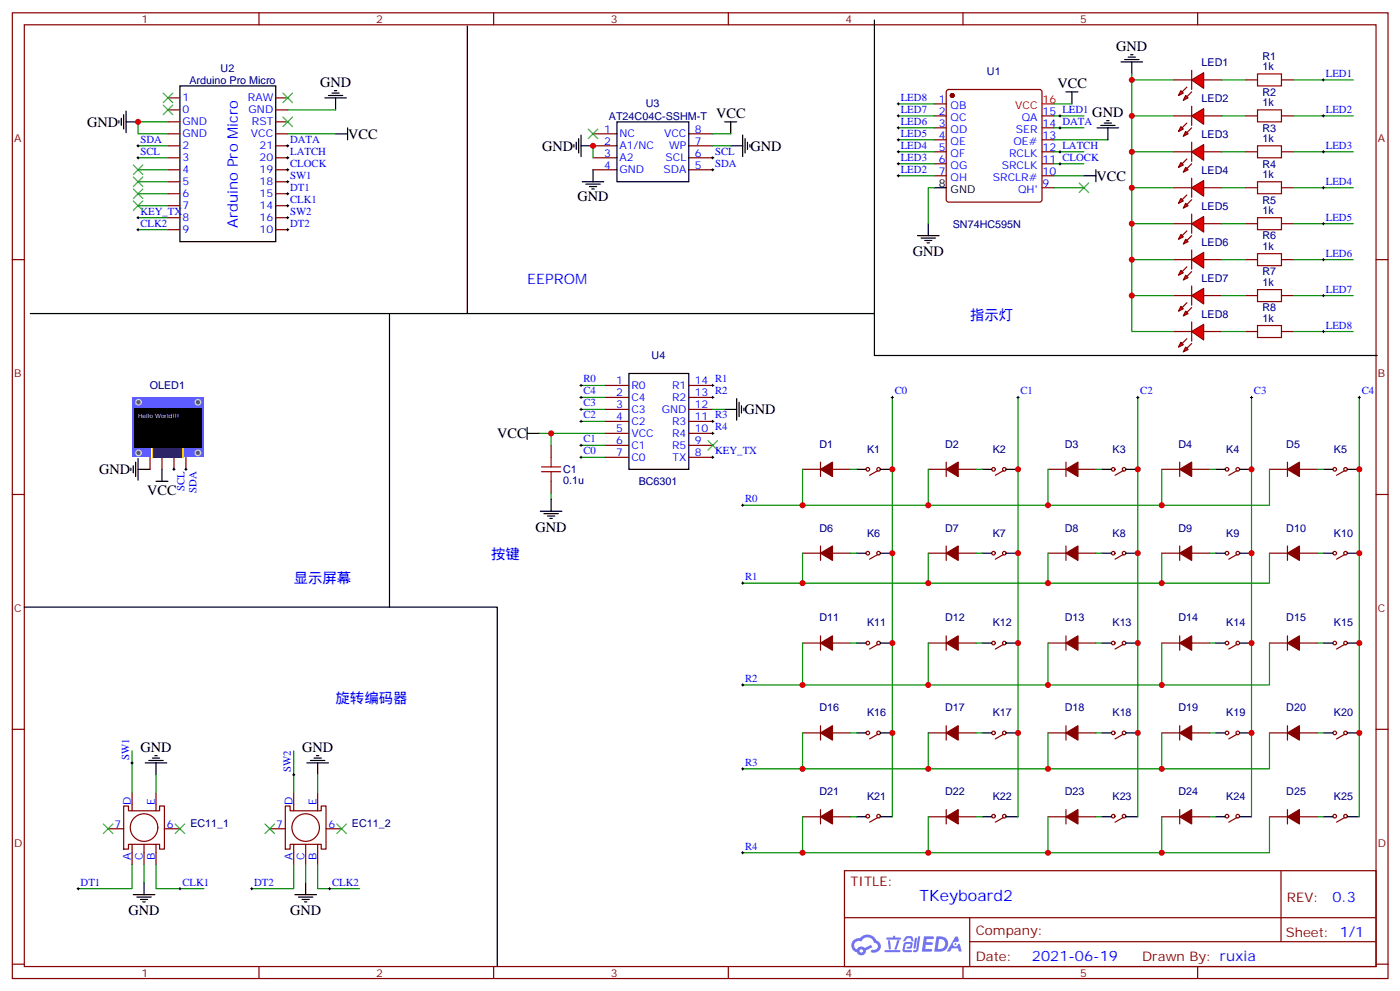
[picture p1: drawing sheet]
<svg xmlns="http://www.w3.org/2000/svg" width="413mm" height="292mm" viewBox="0 0 413 292" stroke-linecap="round" stroke-linejoin="round" font-family="sans-serif">
<g fill="none" stroke="#870000" stroke-width=".35">
<path d="M3.6 3.8h405.4v284.3h-405.4zM7.2 7.3h398.2v277.3h-398.2zM76.3 3.8v3.5M145.5 3.8v3.5M214.6 3.8v3.5M283.7 3.8v3.5M352.9 3.8v3.5M3.6 76.4h3.6M405.4 76.4h3.6M3.6 145.6h3.6M405.4 145.6h3.6M3.6 214.7h3.6"/>
<path d="M405.4 214.7h3.6M248.8 256.4h156.6v28.2h-156.6zM377.4 256.4v20.9M248.8 270.2h156.5M285.7 277.3h119.6M285.7 270.2v14.1M3.6 283.9h3.6M76.3 284.6v3.5M145.5 284.6v3.5M214.6 284.6v3.5M283.7 284.6v3.5M352.9 284.6v3.5"/>
<path d="M405.4 283.9h3.6"/>
</g>
<g fill="#5487ff">
<path d="M272.3 275.7h2.5l.3 .2-.1 .5-2 .1-.1 .9h1.6l.4 .4-.4 .4h-1.7l-.2 1.2 1.9 .1 .2 .3-.2 .3-2.9 .1z"/>
<path d="M281.5 275.8h.7l.4 1.3-.7 .3a.74 .74 0 0 0-1.1 .3 .74 .74 0 0 0 .5 1 .74 .74 0 0 0 .9-.6l.6-.3 .6 2.3h-.9l-.2-.9h-1.8l-.6 .9h-.9z"/>
<path d="M269.6 276.1h.6l-.4 3a.31 .31 0 0 1-.3 .2 .31 .31 0 0 1-.3-.3z"/>
<path d="M270.5 275.7h.6l-.5 3.9a.89 .89 0 0 1-.7 .7 .89 .89 0 0 1-.9-.3l1-.4z"/>
<path d="M266.9 275.8l.6-.2 1.2 .1 .5 1.3-.6 .2-.4-1-1 .2a.95 .95 0 0 1-1 .8l-.1-.2z"/>
<path d="M266.5 277.5l1.8-.2a1.04 1.04 0 0 1 .6 1.1 1.04 1.04 0 0 1-.8 .9h-.7a.29 .29 0 0 1-.3-.3 .29 .29 0 0 1 .4-.3h.6l.2-.8-1.4 .1-.3 1.7 1.9 .1a.29 .29 0 0 1 .2 .3 .29 .29 0 0 1-.3 .3l-2-.1-.4-.3 .2-2z"/>
<path d="M260.6 279.8h4.4a.3 .3 0 0 1 .3 .3 .3 .3 0 0 1-.3 .3h-4.3z"/>
<path d="M264.4 276.8h.6l-.5 1.7a1.02 1.02 0 0 1-.7 1.1l-.2-.2z"/>
<path d="M261.6 276.9h.6l.3 2.4-.3 .3-.3-.2z"/>
<path d="M261.2 276.1h1.9l.2-.6h.5l-.1 .6h1.5a.29 .29 0 0 1 .3 .3 .29 .29 0 0 1-.3 .2h-3.9z"/>
<path d="M275.9 275.7l-.6 4.5h1.4a2.27 2.27 0 0 0 2.7-2.3 2.27 2.27 0 0 0-2.7-2.2zM276.7 276.5a1.5 1.5 0 0 1 1.8 1.5 1.5 1.5 0 0 1-1.9 1.4h-.3z"/>
<path d="M251.5 276.9a2.09 2.09 0 0 0 1 3.5 1.37 1.37 0 0 0 1.5 .9 1.37 1.37 0 0 0 1.1-1.4l2-1-.5-.7-1.8 .9a1.4 1.4 0 0 0-2.3 .4 1.32 1.32 0 0 1-.6-1.8 1.32 1.32 0 0 1 1.9-.5 2.02 2.02 0 0 1 2-1.2 2.02 2.02 0 0 1 1.8 1.6 1.09 1.09 0 0 1 1.1 1.4 1.09 1.09 0 0 1-1.6 .7 .41 .41 0 0 0-.5 .3 .41 .41 0 0 0 .4 .5 1.89 1.89 0 0 0 2.4-1.2 1.89 1.89 0 0 0-1.2-2.4 2.98 2.98 0 0 0-5-.7l-1 .2zM253.3 280a.52 .52 0 0 1 1 0 .52 .52 0 0 1-1 0z"/>
<circle cx="281.5" cy="278" r=".28"/>
</g>
<g fill="none" stroke="#870000" stroke-width=".35">
<path d="M275.3 34.1h3.5M275.3 30.6h3.5M275.3 37.6h3.5M279 26.6l.5-.2h26.8l.5 .2 .2 .5v31.7l-.2 .5-.5 .2h-26.8l-.5-.2-.2-.5v-31.7zM307 34.1h3.6M307 37.6h3.6M367 23.5h3.5M367 34.1h3.5M377.6 23.5h3.5M377.6 34.1h3.5M275.3 41.2h3.5M275.3 44.7h3.5"/>
<path d="M275.3 48.2h3.5M275.3 51.8h3.5M307 41.2h3.6M307 44.7h3.6M307 48.2h3.6M307 51.8h3.6M307 55.3h3.6M36.4 237.3h1.5v1.4h9.1v-1.4h1.4v12.7h-1.4v-1.4h-9.1v1.4h-1.5zM38.9 233.4v5.3M46 233.4v5.3M84.1 237.3h1.4v1.4h9.2v-1.4h1.4v12.7h-1.4v-1.4h-9.2v1.4h-1.4zM86.5 233.4v5.3"/>
<path d="M93.6 233.4v5.3M31.9 244h4.5M38.9 248.6v6M42.4 248.6v6M46 248.6v6M48.4 244h4.6M79.5 244h4.6M86.5 248.6v6M90.1 248.6v6M93.6 248.6v6M96.1 244h4.5"/>
<circle cx="42.4" cy="243.7" r="4.1"/>
<circle cx="90.1" cy="243.7" r="4.1"/>
</g>
<g fill="none" stroke="#000" stroke-width=".35">
<path d="M314.1 27.1h3.5M315.8 27.1v3.5M275.3 55.3h3.5M270.3 69.4h6.4M271.4 70.1h4.2M272.5 70.8h2.1M273.2 71.5h.7M273.5 65.9v3.5M42.8 224.6h6.3M43.9 223.9h4.2M44.9 223.2h2.1M45.6 222.5h.7"/>
<path d="M46 224.6v3.5M90.4 224.6h6.4M91.5 223.9h4.2M92.5 223.2h2.2M93.2 222.5h.7M93.6 224.6v3.5M42.4 259.9v3.5M90.1 259.9v3.5M39.3 263.4h6.3M40.3 264.1h4.3M41.4 264.8h2.1M42.1 265.5h.7"/>
<path d="M86.9 263.4h6.3M87.9 264.1h4.3M89 264.8h2.1M89.7 265.5h.7"/>
</g>
<path d="M310.6 30.6h5.2M275.3 55.3h-1.8v10.6M38.9 221.1v12.3M46 228.1v5.3M86.5 221.1v12.3M93.6 228.1v5.3M38.9 254.6v7.1h-15.9M42.4 254.6v5.3M46 254.6v7.1h14.1M86.5 254.6v7.1h-12.3M90.1 254.6v5.3M93.6 254.6v7.1h12.3" fill="none" stroke="#008700" stroke-width=".35"/>
<path d="M38.6 224.6h.7M38.9 224.3v.7M86.2 228.1h.7M86.5 227.8v.7M22.7 261.7h.7M23 261.3v.7M52.7 261.7h.7M53 261.3v.7M73.8 261.7h.7M74.2 261.3v.7M96.8 261.7h.7M97.1 261.3v.7" fill="none" stroke="#000" stroke-width=".29"/>
<path d="M370.5 21.8h7.1v3.5h-7.1zM370.5 32.3h7.1v3.6h-7.1z" fill="none" stroke="#a10000" stroke-width=".35"/>
<circle cx="280.6" cy="28.1" r=".53" fill="#870000" stroke="#870000" stroke-width=".35"/>
<path d="M307 30.6h3.6" fill="none" stroke="#f00" stroke-width=".35"/>
<g fill="#f00" stroke="#870000" stroke-width=".35">
<path d="M351.1 23.5l3.5-2.1v4.6z"/>
<path d="M351.1 20.7v5.7z"/>
</g>
<g fill="#870000" stroke="#870000" stroke-width=".35">
<path d="M351.1 27.1l-1.4 1.4z"/>
<path d="M348.3 27.1l1.4-1.5z"/>
</g>
<g fill="#f00" stroke="#870000" stroke-width=".35">
<path d="M349.4 28.1l.7 .7-1.4 .7z"/>
<path d="M347.9 26.7l.8 .7-1.5 .7z"/>
</g>
<path d="M345.8 23.5h5.3M354.6 23.5h5.3" fill="none" stroke="#870000" stroke-width=".35"/>
<g fill="#f00" stroke="#870000" stroke-width=".35">
<path d="M351.1 34.1l3.5-2.1v4.6z"/>
<path d="M351.1 31.3v5.6z"/>
</g>
<g fill="#870000" stroke="#870000" stroke-width=".35">
<path d="M351.1 37.6l-1.4 1.5z"/>
<path d="M348.3 37.6l1.4-1.4z"/>
</g>
<g fill="#f00" stroke="#870000" stroke-width=".35">
<path d="M349.4 38.7l.7 .7-1.4 .7z"/>
<path d="M347.9 37.3l.8 .7-1.5 .7z"/>
</g>
<path d="M345.8 34.1h5.3M354.6 34.1h5.3" fill="none" stroke="#870000" stroke-width=".35"/>
<path d="M359.9 34.1h7.1" fill="none" stroke="#008700" stroke-width=".35"/>
<g fill="#f00" stroke="#870000" stroke-width=".35">
<path d="M351.1 44.7l3.5-2.1v4.6z"/>
<path d="M351.1 41.9v5.6z"/>
</g>
<g fill="#870000" stroke="#870000" stroke-width=".35">
<path d="M351.1 48.2l-1.4 1.4z"/>
<path d="M349.7 46.8l-1.4 1.4z"/>
</g>
<g fill="#f00" stroke="#870000" stroke-width=".35">
<path d="M349.4 49.3l.7 .7-1.4 .7z"/>
<path d="M347.9 47.9l.8 .7-1.5 .7z"/>
</g>
<path d="M345.8 44.7h5.3M354.6 44.7h5.3M367 44.7h3.5M377.6 44.7h3.5" fill="none" stroke="#870000" stroke-width=".35"/>
<path d="M370.5 42.9h7.1v3.6h-7.1z" fill="none" stroke="#a10000" stroke-width=".35"/>
<g fill="#f00" stroke="#870000" stroke-width=".35">
<path d="M351.1 55.3l3.5-2.1v4.5z"/>
<path d="M351.1 52.5v5.6z"/>
</g>
<g fill="#870000" stroke="#870000" stroke-width=".35">
<path d="M351.1 58.8l-1.4 1.4z"/>
<path d="M349.7 57.4l-1.4 1.4z"/>
</g>
<g fill="#f00" stroke="#870000" stroke-width=".35">
<path d="M349.4 59.9l.7 .7-1.4 .7z"/>
<path d="M347.9 58.5l.8 .7-1.5 .7z"/>
</g>
<path d="M345.8 55.3h5.3M354.6 55.3h5.3M367 55.3h3.5M377.6 55.3h3.5" fill="none" stroke="#870000" stroke-width=".35"/>
<path d="M370.5 53.5h7.1v3.5h-7.1z" fill="none" stroke="#a10000" stroke-width=".35"/>
<g fill="#f00" stroke="#870000" stroke-width=".35">
<path d="M351.1 65.9l3.5-2.2v4.6z"/>
<path d="M351.1 63v5.7z"/>
</g>
<g fill="#870000" stroke="#870000" stroke-width=".35">
<path d="M351.1 69.4l-1.4 1.4z"/>
<path d="M348.3 69.4l1.4-1.4z"/>
</g>
<g fill="#f00" stroke="#870000" stroke-width=".35">
<path d="M349.4 70.4l.7 .8-1.4 .7z"/>
<path d="M347.9 69l.8 .7-1.5 .7z"/>
</g>
<path d="M345.8 65.9h5.3M354.6 65.9h5.3" fill="none" stroke="#870000" stroke-width=".35"/>
<g fill="#f00" stroke="#870000" stroke-width=".35">
<path d="M351.1 76.4l3.5-2.1v4.6z"/>
<path d="M351.1 73.6v5.7z"/>
</g>
<g fill="#870000" stroke="#870000" stroke-width=".35">
<path d="M351.1 80l-1.4 1.4z"/>
<path d="M349.7 78.6l-1.4 1.4z"/>
</g>
<g fill="#f00" stroke="#870000" stroke-width=".35">
<path d="M349.4 81l.7 .7-1.4 .7z"/>
<path d="M347.9 79.6l.8 .7-1.5 .7z"/>
</g>
<path d="M345.8 76.4h5.3M354.6 76.4h5.3" fill="none" stroke="#870000" stroke-width=".35"/>
<g fill="#f00" stroke="#870000" stroke-width=".35">
<path d="M351.1 87l3.5-2.1v4.6z"/>
<path d="M351.1 84.2v5.7z"/>
</g>
<g fill="#870000" stroke="#870000" stroke-width=".35">
<path d="M351.1 90.6l-1.4 1.4z"/>
<path d="M348.3 90.6l1.4-1.5z"/>
</g>
<g fill="#f00" stroke="#870000" stroke-width=".35">
<path d="M349.4 91.6l.7 .7-1.4 .7z"/>
<path d="M347.9 90.2l.8 .7-1.5 .7z"/>
</g>
<path d="M345.8 87h5.3M354.6 87h5.3" fill="none" stroke="#870000" stroke-width=".35"/>
<path d="M359.9 23.5h7.1M333.5 44.7h12.3M359.9 44.7h7.1" fill="none" stroke="#008700" stroke-width=".35"/>
<g fill="#f00" stroke="#870000" stroke-width=".35">
<path d="M351.1 97.6l3.5-2.1v4.6z"/>
<path d="M351.1 94.8v5.6z"/>
</g>
<g fill="#870000" stroke="#870000" stroke-width=".35">
<path d="M351.1 101.1l-1.4 1.5z"/>
<path d="M348.3 101.1l1.4-1.4z"/>
</g>
<g fill="#f00" stroke="#870000" stroke-width=".35">
<path d="M349.4 102.2l.7 .7-1.4 .7z"/>
<path d="M347.9 100.8l.8 .7-1.5 .7z"/>
</g>
<g fill="none" stroke="#870000" stroke-width=".35">
<path d="M367 65.9h3.5M367 76.4h3.5M377.6 65.9h3.5M377.6 76.4h3.5M345.8 97.6h5.3M354.6 97.6h5.3M367 97.6h3.5M367 87h3.5M377.6 97.6h3.5M377.6 87h3.5M44.2 134.7v3.5M47.7 134.7v3.5"/>
<path d="M51.3 134.7v3.5M54.8 134.7v3.5M258.7 138.5l-2.5 1.4M295.7 138.5l-2.4 1.4M331 138.5l-2.5 1.4M364.5 138.5l-2.4 1.4M396.3 138.5l-2.5 1.4M258.7 163.2l-2.5 1.4M295.7 163.2l-2.4 1.4M331 163.2l-2.5 1.4M364.5 163.2l-2.4 1.4M396.3 163.2l-2.5 1.4"/>
<path d="M258.7 189.7l-2.5 1.4M295.7 189.7l-2.4 1.4M331 189.7l-2.5 1.4M364.5 189.7l-2.4 1.4M396.3 189.7l-2.5 1.4M258.7 216.1l-2.5 1.5M295.7 216.1l-2.4 1.5M331 216.1l-2.5 1.5M364.5 216.1l-2.4 1.5M396.3 216.1l-2.5 1.5M258.7 240.7l-2.5 1.4M295.7 240.7l-2.4 1.4"/>
<path d="M331 240.7l-2.5 1.4M364.5 240.7l-2.4 1.4M396.3 240.7l-2.5 1.4"/>
<circle cx="255.7" cy="138.2" r=".53"/>
<circle cx="258.9" cy="138.2" r=".53"/>
<circle cx="292.7" cy="138.2" r=".53"/>
<circle cx="295.9" cy="138.2" r=".53"/>
<circle cx="328" cy="138.2" r=".53"/>
<circle cx="331.2" cy="138.2" r=".53"/>
<circle cx="361.5" cy="138.2" r=".53"/>
<circle cx="364.7" cy="138.2" r=".53"/>
<circle cx="393.3" cy="138.2" r=".53"/>
<circle cx="396.5" cy="138.2" r=".53"/>
<circle cx="255.7" cy="162.9" r=".53"/>
<circle cx="258.9" cy="162.9" r=".53"/>
<circle cx="292.7" cy="162.9" r=".53"/>
<circle cx="295.9" cy="162.9" r=".53"/>
<circle cx="328" cy="162.9" r=".53"/>
<circle cx="331.2" cy="162.9" r=".53"/>
<circle cx="361.5" cy="162.9" r=".53"/>
<circle cx="364.7" cy="162.9" r=".53"/>
<circle cx="393.3" cy="162.9" r=".53"/>
<circle cx="396.5" cy="162.9" r=".53"/>
<circle cx="255.7" cy="189.3" r=".53"/>
<circle cx="258.9" cy="189.3" r=".53"/>
<circle cx="292.7" cy="189.3" r=".53"/>
<circle cx="295.9" cy="189.3" r=".53"/>
<circle cx="328" cy="189.3" r=".53"/>
<circle cx="331.2" cy="189.3" r=".53"/>
<circle cx="361.5" cy="189.3" r=".53"/>
<circle cx="364.7" cy="189.3" r=".53"/>
<circle cx="393.3" cy="189.3" r=".53"/>
<circle cx="396.5" cy="189.3" r=".53"/>
<circle cx="255.7" cy="215.8" r=".53"/>
<circle cx="258.9" cy="215.8" r=".53"/>
<circle cx="292.7" cy="215.8" r=".53"/>
<circle cx="295.9" cy="215.8" r=".53"/>
<circle cx="328" cy="215.8" r=".53"/>
<circle cx="331.2" cy="215.8" r=".53"/>
<circle cx="361.5" cy="215.8" r=".53"/>
<circle cx="364.7" cy="215.8" r=".53"/>
<circle cx="393.3" cy="215.8" r=".53"/>
<circle cx="396.5" cy="215.8" r=".53"/>
<circle cx="255.7" cy="240.3" r=".53"/>
<circle cx="258.9" cy="240.3" r=".53"/>
<circle cx="292.7" cy="240.3" r=".53"/>
<circle cx="295.9" cy="240.3" r=".53"/>
<circle cx="328" cy="240.3" r=".53"/>
<circle cx="331.2" cy="240.3" r=".53"/>
<circle cx="361.5" cy="240.3" r=".53"/>
<circle cx="364.7" cy="240.3" r=".53"/>
<circle cx="393.3" cy="240.3" r=".53"/>
<circle cx="396.5" cy="240.3" r=".53"/>
</g>
<path d="M370.5 64.1h7.1v3.5h-7.1zM370.5 74.7h7.1v3.5h-7.1zM370.5 85.3h7.1v3.5h-7.1zM370.5 95.8h7.1v3.6h-7.1z" fill="none" stroke="#a10000" stroke-width=".35"/>
<g fill="none" stroke="#008700" stroke-width=".35">
<path d="M264.7 34.1h10.6M264.7 30.6h10.6M264.7 37.6h10.6M310.6 34.1h8.8M310.6 37.6h8.8M333.5 34.1h12.3M345.8 23.5h-12.3v74.1h12.3M381.1 34.1h17.6M381.1 23.5h17.6M264.7 44.7h10.6M264.7 41.2h10.6M264.7 48.2h10.6"/>
<path d="M264.7 51.8h10.6M310.6 55.3h8.8M310.6 44.7h8.8M310.6 41.2h15.8M310.6 48.2h8.8M310.6 51.8h8.8M333.5 55.3h12.3M359.9 55.3h7.1M381.1 55.3h17.6M381.1 44.7h17.6M333.5 65.9h12.3M333.5 76.4h12.3"/>
<path d="M359.9 65.9h7.1M359.9 76.4h7.1M381.1 65.9h17.6M381.1 76.4h17.6M333.5 87h12.3M359.9 87h7.1M359.9 97.6h7.1M381.1 87h17.6M381.1 97.6h17.6"/>
</g>
<g fill="none" stroke="#000" stroke-width=".35">
<path d="M330.3 18.2h6.4M331.4 17.5h4.2M332.4 16.8h2.1M333.1 16.1h.7M333.5 18.2v3.6M252.3 138.2h2.9M259.4 138.2h3.5M289.4 138.2h2.8M296.4 138.2h3.6M324.7 138.2h2.8M331.7 138.2h3.5M358.2 138.2h2.8"/>
<path d="M365.2 138.2h3.6M389.9 138.2h2.8M397 138.2h3.5M252.3 162.9h2.9M259.4 162.9h3.5M289.4 162.9h2.8M296.4 162.9h3.6M324.7 162.9h2.8M331.7 162.9h3.5M358.2 162.9h2.8M365.2 162.9h3.6M389.9 162.9h2.8"/>
<path d="M397 162.9h3.5M252.3 189.3h2.9M259.4 189.3h3.5M289.4 189.3h2.8M296.4 189.3h3.6M324.7 189.3h2.8M331.7 189.3h3.5M358.2 189.3h2.8M365.2 189.3h3.6M389.9 189.3h2.8M397 189.3h3.5M252.3 215.8h2.9"/>
<path d="M259.4 215.8h3.5M289.4 215.8h2.8M296.4 215.8h3.6M324.7 215.8h2.8M331.7 215.8h3.5M358.2 215.8h2.8M365.2 215.8h3.6M389.9 215.8h2.8M397 215.8h3.5M252.3 240.5h2.9M259.4 240.5h3.5M289.4 240.5h2.8"/>
<path d="M296.4 240.5h3.6M324.7 240.5h2.8M331.7 240.5h3.5M358.2 240.5h2.8M365.2 240.5h3.6M389.9 240.5h2.8M397 240.5h3.5"/>
</g>
<g fill="none" stroke="#000" stroke-width=".29">
<path d="M312 34.1h.7M312 37.6h.7M312.3 33.8v.7M312.3 37.3v.7M389.6 23.5h.7M389.6 34.1h.7M389.9 23.2v.7M389.9 33.8v.7M312 44.7h.7M312 48.2h.7M312.3 44.3v.7M312.3 47.9v.7"/>
<path d="M389.6 44.7h.7M389.6 55.3h.7M389.9 44.3v.7M389.9 54.9v.7M389.6 65.9h.7M389.6 76.4h.7M389.9 65.5v.7M389.9 76.1v.7M389.6 87h.7M389.6 97.6h.7M389.9 86.7v.7M389.9 97.3v.7"/>
</g>
<path d="M38.9 117h21.2v17.7h-21.2z" fill="#39f"/>
<g fill="#666" stroke="#ccc" stroke-width=".35">
<circle cx="40.8" cy="133.3" r=".81"/>
<circle cx="58.3" cy="133.3" r=".81"/>
<circle cx="40.8" cy="118.4" r=".81"/>
<circle cx="58.3" cy="118.4" r=".81"/>
</g>
<path d="M44.7 131.8h9.6v2.9h-9.6z" fill="#fff"/>
<g fill="#fc0">
<path d="M44.8 131.8h.5v2.9h-.5z"/>
<path d="M53.7 131.8h.5v2.9h-.5z"/>
</g>
<path d="M45.3 131.8h8.3v2.9h-8.3z" fill="#333"/>
<path d="M39.6 120.2h19.8v11.7h-19.8z" fill="#000"/>
<g fill="none" stroke="#000" stroke-width=".29">
<path d="M264.3 37.6h.7M264.3 34.1h.7M264.3 30.6h.7M264.7 30.2v.7M264.7 33.8v.7M264.7 37.3v.7M40.3 42.9h.7M40.3 46.5h.7M40.7 42.6v.7M40.7 46.1v.7M84.4 42.9h.7M84.4 46.5h.7"/>
<path d="M84.4 50h.7M84.4 53.5h.7M84.4 57h.7M84.8 42.6v.7M84.8 46.1v.7M84.8 49.6v.7M84.8 53.2v.7M84.8 56.7v.7M209.7 46.5h.7M209.7 50h.7M210 46.1v.7M210 49.6v.7"/>
<path d="M264.3 51.8h.7M264.3 48.2h.7M264.3 44.7h.7M264.3 41.2h.7M264.7 40.8v.7M264.7 44.3v.7M264.7 47.9v.7M264.7 51.4v.7M40.3 64.1h.7M40.3 67.6h.7M40.7 63.7v.8M40.7 67.3v.7"/>
<path d="M84.4 64.1h.7M84.4 67.6h.7M84.4 60.6h.7M84.8 60.2v.7M84.8 63.7v.8M84.8 67.3v.7M170.9 117h.7M170.9 113.5h.7M171.2 113.1v.7M171.2 116.7v.7M209.7 117h.7M209.7 113.5h.7"/>
<path d="M210 113.1v.7M210 116.7v.7M262.6 117h.7M262.9 116.7v.7M299.6 117h.7M300 116.7v.7M334.9 117h.7M335.2 116.7v.7M368.4 117h.7M368.8 116.7v.7M400.2 117h.7M400.5 116.7v.7"/>
<path d="M50.9 138.2h.7M51.3 137.8v.7M54.4 138.2h.7M54.8 137.8v.7M170.9 134.7h.7M170.9 131.1h.7M170.9 124.1h.7M170.9 120.5h.7M171.2 120.2v.7M171.2 123.7v.7M171.2 130.8v.7M171.2 134.3v.7"/>
<path d="M209.7 134.7h.7M209.7 124.1h.7M209.7 127.6h.7M210 123.7v.7M210 127.2v.8M210 134.3v.7M218.5 148.8h.7M218.8 148.4v.7M218.5 171.7h.7M218.8 171.3v.7M218.5 201.7h.7M218.8 201.3v.7"/>
<path d="M218.5 226.4h.7M218.8 226v.7M218.5 251.1h.7M218.8 250.7v.7"/>
</g>
<g fill="none" stroke="#000" stroke-width=".35">
<path d="M137.7 7.7v84.6M257.6 5.9v98.8h148.2M35 35.5v.7M35.7 34.8v2.1M36.4 33.8v4.2M37.1 35.9h3.6M37.1 32.7v6.4M53 25.3h28.2v45.9h-28.2zM95.7 28.8h6.4M96.8 28.1h4.2M97.8 27.4h2.1M98.5 26.7h.7"/>
<path d="M98.9 28.8v3.5M98.9 39.4h3.5M102.4 37.6v3.6M171.2 39.8v6.3M181.8 35.9h21.2v17.6h-21.2zM213.5 35.9h3.6M215.3 35.9v3.5M218.8 39.8v6.3M323.3 37.6h6.3M324.3 36.9h4.2M325.4 36.2h2.1M326.1 35.5h.7"/>
<path d="M326.4 37.6v3.6M169.1 42.6v.7M169.8 41.9v2.1M170.5 40.8v4.2M171.2 42.9h3.5M171.6 53.5h6.3M172.6 54.2h4.2M173.7 54.9h2.1M174.4 55.6h.7M174.7 50v3.5M215.3 42.9h3.5M219.5 40.8v4.2"/>
<path d="M220.2 41.9v2.1M220.9 42.6v.7M319.4 51.8h3.5M322.9 50v3.5M8.9 92.3h248.7M114.8 92.3v86.5M185.3 110h17.7v28.2h-17.7zM217.1 117.4v6.3M217.8 118.4v4.3M218.5 119.5v2.1M38.6 137.8v.7M39.3 137.1v2.1"/>
<path d="M40 136.1v4.2M40.7 138.2h3.5M40.7 135v6.4M47.7 138.2v3.5M155.3 127.6h3.6M155.3 125.8v3.6M213.5 120.5h3.6M219.2 120.2v.7M46 141.7h3.5M159.2 150.5h6.4M160.3 151.2h4.2M161.3 151.9h2.1"/>
<path d="M162 152.6h.7M162.4 147v3.5M7.2 178.8h139.3v105.8"/>
</g>
<g fill="none" stroke="#3c3" stroke-width=".35">
<path d="M48.1 27.4l2.8 2.8M48.1 30.9l2.8 2.9M50.9 27.4l-2.8 2.8M50.9 30.9l-2.8 2.9M83.4 34.5l2.8 2.8M83.4 27.4l2.8 2.8M86.2 34.5l-2.8 2.8M86.2 27.4l-2.8 2.8M173.3 38l2.8 2.8M176.1 38l-2.8 2.8M39.3 48.6l2.8 2.8M39.3 52.1l2.8 2.8"/>
<path d="M39.3 55.6l2.8 2.9M39.3 59.2l2.8 2.8M42.1 48.6l-2.8 2.8M42.1 52.1l-2.8 2.8M42.1 55.6l-2.8 2.9M42.1 59.2l-2.8 2.8M318 53.9l2.8 2.8M320.8 53.9l-2.8 2.8M208.6 129.7l2.8 2.8M211.4 129.7l-2.8 2.8M30.4 242.6l2.9 2.8M33.3 242.6l-2.9 2.8"/>
<path d="M51.6 242.6l2.8 2.8M54.4 242.6l-2.8 2.8M78.1 242.6l2.8 2.8M80.9 242.6l-2.8 2.8M99.2 242.6l2.9 2.8M102.1 242.6l-2.9 2.8"/>
</g>
<g fill="none" stroke="#870000" stroke-width=".35">
<path d="M49.5 28.8h3.5M49.5 32.3h3.5M49.5 35.9h3.5M49.5 39.4h3.5M81.2 28.8h3.6M81.2 32.3h3.6M81.2 35.9h3.6M81.2 39.4h3.6M174.7 39.4h7.1M203 39.4h7M49.5 42.9h3.5M49.5 46.5h3.5"/>
<path d="M49.5 50h3.5M49.5 53.5h3.5M49.5 57h3.5M81.2 42.9h3.6M81.2 46.5h3.6M81.2 50h3.6M81.2 53.5h3.6M81.2 57h3.6M174.7 42.9h7.1M174.7 46.5h7.1M174.7 50h7.1M203 42.9h7"/>
<path d="M203 46.5h7M203 50h7M49.5 60.6h3.5M49.5 64.1h3.5M49.5 67.6h3.5M81.2 60.6h3.6M81.2 64.1h3.6M81.2 67.6h3.6M178.3 113.5h7M178.3 117h7M203 113.5h7M203 117h7"/>
<path d="M162.4 131.1v3.6M178.3 120.5h7M178.3 124.1h7M178.3 127.6h7M178.3 131.1h7M178.3 134.7h7M203 120.5h7M203 124.1h7M203 127.6h7M203 131.1h7M203 134.7h7M236.5 138.2h5.3"/>
<path d="M241.8 136.1v4.2M245.3 138.2h5.3M273.5 138.2h5.3M278.8 136.1v4.2M282.3 138.2h5.3M308.8 138.2h5.3M314.1 136.1v4.2M317.6 138.2h5.3M342.3 138.2h5.3M347.6 136.1v4.2M351.1 138.2h5.3M374.1 138.2h5.2"/>
<path d="M379.3 136.1v4.2M382.9 138.2h5.3M162.4 141.7v3.5M236.5 162.9h5.3M241.8 160.8v4.2M245.3 162.9h5.3M273.5 162.9h5.3M278.8 160.8v4.2M282.3 162.9h5.3M308.8 162.9h5.3M314.1 160.8v4.2M317.6 162.9h5.3"/>
<path d="M342.3 162.9h5.3M347.6 160.8v4.2M351.1 162.9h5.3M374.1 162.9h5.2M379.3 160.8v4.2M382.9 162.9h5.3M236.5 189.3h5.3M241.8 187.2v4.3M245.3 189.3h5.3M273.5 189.3h5.3M278.8 187.2v4.3M282.3 189.3h5.3"/>
<path d="M308.8 189.3h5.3M314.1 187.2v4.3M317.6 189.3h5.3M342.3 189.3h5.3M347.6 187.2v4.3M351.1 189.3h5.3M374.1 189.3h5.2M379.3 187.2v4.3M382.9 189.3h5.3M236.5 215.8h5.3M241.8 213.7v4.2M245.3 215.8h5.3"/>
<path d="M273.5 215.8h5.3M278.8 213.7v4.2M282.3 215.8h5.3M308.8 215.8h5.3M314.1 213.7v4.2M317.6 215.8h5.3M342.3 215.8h5.3M347.6 213.7v4.2M351.1 215.8h5.3M374.1 215.8h5.2M379.3 213.7v4.2M382.9 215.8h5.3"/>
<path d="M241.8 238.4v4.2M278.8 238.4v4.2M314.1 238.4v4.2M347.6 238.4v4.2M379.3 238.4v4.2M236.5 240.5h5.3M245.3 240.5h5.3M273.5 240.5h5.3M282.3 240.5h5.3M308.8 240.5h5.3M317.6 240.5h5.3M342.3 240.5h5.3"/>
<path d="M351.1 240.5h5.3M374.1 240.5h5.2M382.9 240.5h5.3"/>
</g>
<g fill="none" stroke="#008700" stroke-width=".35">
<path d="M49.5 35.9h-8.8v3.5h8.8M84.8 32.3h14.1M84.8 39.4h14.1M210 39.4h5.3M333.5 21.8v1.7M40.7 42.9h8.8M40.7 46.5h8.8M40.7 50h8.8M40.7 53.5h8.8M40.7 57h8.8M174.7 42.9v3.6M210 42.9h5.3"/>
<path d="M40.7 60.6h8.8M40.7 64.1h8.8M40.7 67.6h8.8M171.2 117h7.1M171.2 113.5h7.1M262.9 117v123.5M300 117v123.5M335.2 117v123.5M368.8 117v123.5M400.5 117v123.5M158.9 127.6h19.4M162.4 127.6v3.5"/>
<path d="M171.2 120.5h7.1M171.2 134.7h7.1M171.2 131.1h7.1M171.2 124.1h7.1M210 120.5h3.5M236.5 138.2v10.6M250.6 138.2h1.7M273.5 138.2v10.6M287.6 138.2h1.8M308.8 138.2v10.6M322.9 138.2h1.8M342.3 138.2v10.6"/>
<path d="M356.4 138.2h1.8M374.1 138.2v10.6h-155.3M388.2 138.2h1.7M162.4 145.2v1.8M236.5 162.9v8.8M250.6 162.9h1.7M273.5 162.9v8.8M287.6 162.9h1.8M308.8 162.9v8.8M322.9 162.9h1.8M342.3 162.9v8.8M356.4 162.9h1.8"/>
<path d="M374.1 162.9v8.8h-155.3M388.2 162.9h1.7M236.5 189.3v12.4M250.6 189.3h1.7M273.5 189.3v12.4M287.6 189.3h1.8M308.8 189.3v12.4M322.9 189.3h1.8M342.3 189.3v12.4M356.4 189.3h1.8M374.1 189.3v12.4h-155.3M388.2 189.3h1.7"/>
<path d="M236.5 215.8v10.6M250.6 215.8h1.7M273.5 215.8v10.6M287.6 215.8h1.8M308.8 215.8v10.6M322.9 215.8h1.8M342.3 215.8v10.6M356.4 215.8h1.8M374.1 215.8v10.6h-155.3M388.2 215.8h1.7M236.5 240.5v10.6M250.6 240.5h1.7"/>
<path d="M273.5 240.5v10.6M287.6 240.5h1.8M308.8 240.5v10.6M322.9 240.5h1.8M342.3 240.5v10.6M356.4 240.5h1.8M374.1 240.5v10.6h-155.3M388.2 240.5h1.7"/>
</g>
<path d="M159.6 138.9h5.6M159.6 137.5h5.6M162.4 134.7v2.8M162.4 138.9v2.8" fill="none" stroke="#a10000" stroke-width=".35"/>
<g fill="#870000" stroke="#870000" stroke-width=".35">
<path d="M241.8 138.2l3.5-2.1v4.2z"/>
<path d="M278.8 138.2l3.5-2.1v4.2z"/>
<path d="M314.1 138.2l3.5-2.1v4.2z"/>
<path d="M347.6 138.2l3.5-2.1v4.2z"/>
<path d="M379.3 138.2l3.6-2.1v4.2z"/>
<path d="M241.8 162.9l3.5-2.1v4.2z"/>
<path d="M278.8 162.9l3.5-2.1v4.2z"/>
<path d="M314.1 162.9l3.5-2.1v4.2z"/>
<path d="M347.6 162.9l3.5-2.1v4.2z"/>
<path d="M379.3 162.9l3.6-2.1v4.2z"/>
<path d="M241.8 189.3l3.5-2.1v4.3z"/>
<path d="M278.8 189.3l3.5-2.1v4.3z"/>
<path d="M314.1 189.3l3.5-2.1v4.3z"/>
<path d="M347.6 189.3l3.5-2.1v4.3z"/>
<path d="M379.3 189.3l3.6-2.1v4.3z"/>
<path d="M241.8 215.8l3.5-2.1v4.2z"/>
<path d="M278.8 215.8l3.5-2.1v4.2z"/>
<path d="M314.1 215.8l3.5-2.1v4.2z"/>
<path d="M347.6 215.8l3.5-2.1v4.2z"/>
<path d="M379.3 215.8l3.6-2.1v4.2z"/>
<path d="M241.8 240.5l3.5-2.1v4.2z"/>
<path d="M278.8 240.5l3.5-2.1v4.2z"/>
<path d="M314.1 240.5l3.5-2.1v4.2z"/>
<path d="M347.6 240.5l3.5-2.1v4.2z"/>
<path d="M379.3 240.5l3.6-2.1v4.2z"/>
</g>
<g fill="#c00">
<circle cx="333.5" cy="87" r=".88"/>
<circle cx="333.5" cy="76.4" r=".88"/>
<circle cx="333.5" cy="65.9" r=".88"/>
<circle cx="333.5" cy="55.3" r=".88"/>
<circle cx="333.5" cy="44.7" r=".88"/>
<circle cx="333.5" cy="34.1" r=".88"/>
<circle cx="40.7" cy="35.9" r=".88"/>
<circle cx="162.4" cy="127.6" r=".88"/>
<circle cx="400.5" cy="138.2" r=".88"/>
<circle cx="400.5" cy="162.9" r=".88"/>
<circle cx="400.5" cy="215.8" r=".88"/>
<circle cx="368.8" cy="138.2" r=".88"/>
<circle cx="368.8" cy="162.9" r=".88"/>
<circle cx="368.8" cy="215.8" r=".88"/>
<circle cx="335.2" cy="138.2" r=".88"/>
<circle cx="335.2" cy="162.9" r=".88"/>
<circle cx="335.2" cy="215.8" r=".88"/>
<circle cx="300" cy="138.2" r=".88"/>
<circle cx="300" cy="189.3" r=".88"/>
<circle cx="300" cy="162.9" r=".88"/>
<circle cx="300" cy="215.8" r=".88"/>
<circle cx="262.9" cy="138.2" r=".88"/>
<circle cx="262.9" cy="162.9" r=".88"/>
<circle cx="262.9" cy="215.8" r=".88"/>
<circle cx="236.5" cy="148.8" r=".88"/>
<circle cx="273.5" cy="148.8" r=".88"/>
<circle cx="308.8" cy="148.8" r=".88"/>
<circle cx="342.3" cy="148.8" r=".88"/>
<circle cx="342.3" cy="171.7" r=".88"/>
<circle cx="308.8" cy="171.7" r=".88"/>
<circle cx="273.5" cy="171.7" r=".88"/>
<circle cx="236.5" cy="171.7" r=".88"/>
<circle cx="236.5" cy="226.4" r=".88"/>
<circle cx="236.5" cy="251.1" r=".88"/>
<circle cx="273.5" cy="251.1" r=".88"/>
<circle cx="273.5" cy="226.4" r=".88"/>
<circle cx="308.8" cy="226.4" r=".88"/>
<circle cx="308.8" cy="251.1" r=".88"/>
<circle cx="342.3" cy="251.1" r=".88"/>
<circle cx="342.3" cy="226.4" r=".88"/>
<circle cx="236.5" cy="201.7" r=".88"/>
<circle cx="273.5" cy="201.7" r=".88"/>
<circle cx="308.8" cy="201.7" r=".88"/>
<circle cx="335.2" cy="189.3" r=".88"/>
<circle cx="262.9" cy="189.3" r=".88"/>
<circle cx="368.8" cy="189.3" r=".88"/>
<circle cx="342.3" cy="201.7" r=".88"/>
<circle cx="400.5" cy="189.3" r=".88"/>
<circle cx="174.7" cy="42.9" r=".88"/>
<circle cx="333.5" cy="23.5" r=".88"/>
</g>
<text font-size="4.6" fill="#00f" x="270.9" y="265.4">TKeyboard2</text>
<g font-size="4.2">
<text x="328.9" y="15.1">GND</text>
<text x="94.3" y="25.6">GND</text>
<text x="311.6" y="26">VCC</text>
<text x="211" y="34.7">VCC</text>
<text x="321.8" y="34.4">GND</text>
<text x="25.7" y="37.3">GND</text>
<text x="102.6" y="40.8">VCC</text>
<text x="159.7" y="44.4">GND</text>
<text x="221.1" y="44.4">GND</text>
<text x="323.1" y="53.2">VCC</text>
<text x="170.1" y="59.2">GND</text>
<text x="268.9" y="75.5">GND</text>
<text x="219.4" y="122">GND</text>
<text x="146.5" y="129">VCC</text>
<text x="29.2" y="139.6">GND</text>
<text x="43.4" y="145.7">VCC</text>
<text x="157.8" y="156.6">GND</text>
<text x="41.4" y="221.3">GND</text>
<text x="89" y="221.3">GND</text>
<text x="37.9" y="269.5">GND</text>
<text x="85.5" y="269.5">GND</text>
</g>
<g font-size="4.2" fill="#00f">
<text x="70" y="67.1" transform="rotate(-90 70 67.1)">Arduino Pro Micro</text>
<text x="155.3" y="83.5">EEPROM</text>
<text x="285.9" y="94.1">指示灯</text>
<text x="144.7" y="164.6">按键</text>
<text x="86.5" y="171.7">显示屏幕</text>
<text x="98.9" y="207">旋转编码器</text>
<text x="392.6" y="265.6">0.3</text>
<text x="304.1" y="283">2021-06-19</text>
</g>
<g font-size="3.9" fill="#800">
<text x="250.6" y="260.9">TITLE:</text>
<text x="379.2" y="265.6">REV:</text>
<text x="287.5" y="275.1">Company:</text>
<text x="378.9" y="275.8">Sheet: 1/1</text>
<text x="287.5" y="282.8">Date:</text>
<text x="336.5" y="282.9">Drawn By: ruxia</text>
</g>
<g font-size="3.2" fill="#800">
<text x="41.7" y="6.8">1</text>
<text x="110.9" y="6.8">2</text>
<text x="180" y="6.8">3</text>
<text x="249.2" y="6.8">4</text>
<text x="318.3" y="6.8">5</text>
<text x="4.2" y="41.9">A</text>
<text x="406" y="41.9">A</text>
<text x="4.2" y="111">B</text>
<text x="406" y="111">B</text>
<text x="4.2" y="180.2">C</text>
<text x="406" y="180.2">C</text>
<text x="4.2" y="249.3">D</text>
<text x="406" y="249.3">D</text>
<text x="41.7" y="287.6">1</text>
<text x="110.9" y="287.6">2</text>
<text x="180" y="287.6">3</text>
<text x="249.2" y="287.6">4</text>
<text x="318.3" y="287.6">5</text>
</g>
<g font-size="3.2" fill="#000080">
<text x="372" y="17.5">R1</text>
<text x="65" y="21.3">U2</text>
<text x="290.8" y="22.1">U1</text>
<text x="354.1" y="19.4">LED1</text>
<text x="372" y="20.7">1k</text>
<text x="55.8" y="24.7">Arduino Pro Micro</text>
<text x="372" y="28.2">R2</text>
<text x="179.4" y="35.2">AT24C04C-SSHM-T</text>
<text x="190.3" y="31.5">U3</text>
<text x="354.1" y="30">LED2</text>
<text x="372" y="31.3">1k</text>
<text x="354.1" y="40.6">LED3</text>
<text x="372" y="41.9">1k</text>
<text x="372" y="38.8">R3</text>
<text x="354.1" y="51.2">LED4</text>
<text x="372" y="52.5">1k</text>
<text x="372" y="49.3">R4</text>
<text x="372" y="59.9">R5</text>
<text x="354.1" y="61.7">LED5</text>
<text x="372" y="63">1k</text>
<text x="280.7" y="67">SN74HC595N</text>
<text x="372" y="70.5">R6</text>
<text x="354.1" y="72.3">LED6</text>
<text x="372" y="73.6">1k</text>
<text x="354.1" y="82.9">LED7</text>
<text x="372" y="81.1">R7</text>
<text x="372" y="84.2">1k</text>
<text x="354.1" y="93.5">LED8</text>
<text x="372" y="94.8">1k</text>
<text x="372" y="91.7">R8</text>
<text x="192" y="105.8">U4</text>
<text x="44.1" y="114.6">OLED1</text>
<text x="241.4" y="131.8">D1</text>
<text x="278.5" y="131.8">D2</text>
<text x="313.7" y="131.8">D3</text>
<text x="347.3" y="131.8">D4</text>
<text x="379" y="131.8">D5</text>
<text x="255.5" y="133.3">K1</text>
<text x="292.5" y="133.3">K2</text>
<text x="327.8" y="133.3">K3</text>
<text x="361.3" y="133.3">K4</text>
<text x="393.1" y="133.3">K5</text>
<text x="165.9" y="142.5">0.1u</text>
<text x="165.9" y="139.3">C1</text>
<text x="188.2" y="142.9">BC6301</text>
<text x="241.4" y="156.5">D6</text>
<text x="255.5" y="158">K6</text>
<text x="278.5" y="156.5">D7</text>
<text x="292.5" y="158">K7</text>
<text x="313.7" y="156.5">D8</text>
<text x="327.8" y="158">K8</text>
<text x="347.3" y="156.5">D9</text>
<text x="361.3" y="158">K9</text>
<text x="379" y="156.5">D10</text>
<text x="393.1" y="158">K10</text>
<text x="241.4" y="183">D11</text>
<text x="255.5" y="184.5">K11</text>
<text x="278.5" y="183">D12</text>
<text x="292.5" y="184.5">K12</text>
<text x="313.7" y="183">D13</text>
<text x="327.8" y="184.5">K13</text>
<text x="347.3" y="183">D14</text>
<text x="361.3" y="184.5">K14</text>
<text x="379" y="183">D15</text>
<text x="393.1" y="184.5">K15</text>
<text x="241.4" y="209.4">D16</text>
<text x="278.5" y="209.4">D17</text>
<text x="313.7" y="209.4">D18</text>
<text x="347.3" y="209.4">D19</text>
<text x="379" y="209.4">D20</text>
<text x="255.5" y="210.9">K16</text>
<text x="292.5" y="210.9">K17</text>
<text x="327.8" y="210.9">K18</text>
<text x="361.3" y="210.9">K19</text>
<text x="393.1" y="210.9">K20</text>
<text x="241.4" y="234.1">D21</text>
<text x="255.5" y="235.4">K21</text>
<text x="278.5" y="234.1">D22</text>
<text x="292.5" y="235.4">K22</text>
<text x="313.7" y="234.1">D23</text>
<text x="327.8" y="235.4">K23</text>
<text x="347.3" y="234.1">D24</text>
<text x="361.3" y="235.4">K24</text>
<text x="379" y="234.1">D25</text>
<text x="393.1" y="235.4">K25</text>
<text x="56.1" y="243.4">EC11_1</text>
<text x="103.7" y="243.4">EC11_2</text>
</g>
<g font-size="3.2" fill="#00f">
<text x="390.6" y="22.7">LED1</text>
<text x="53.7" y="29.9">1</text>
<text x="73" y="29.9">RAW</text>
<text x="265.4" y="29.7">LED8</text>
<text x="53.7" y="33.4">0</text>
<text x="73.3" y="33.4">GND</text>
<text x="265.4" y="33.2">LED7</text>
<text x="276.6" y="30.2">1</text>
<text x="276.6" y="33.8">2</text>
<text x="280.1" y="32">QB</text>
<text x="280.1" y="35.5">QC</text>
<text x="301" y="35.5">QA</text>
<text x="307.2" y="33.8">15 LED1</text>
<text x="390.6" y="33.2">LED2</text>
<text x="53.7" y="36.9">GND</text>
<text x="53.7" y="40.5">GND</text>
<text x="73.9" y="40.5">VCC</text>
<text x="74.2" y="36.9">RST</text>
<text x="178" y="39.1">1</text>
<text x="182.5" y="40.5">NC</text>
<text x="195.6" y="40.5">VCC</text>
<text x="204.7" y="39.1">8</text>
<text x="265.4" y="40.3">LED5</text>
<text x="265.4" y="36.8">LED6</text>
<text x="276.6" y="37.3">3</text>
<text x="276.6" y="40.8">4</text>
<text x="280.1" y="39.1">QD</text>
<text x="299.3" y="39.1">SER</text>
<text x="307.2" y="40.8">13</text>
<text x="307.2" y="37.3">14 DATA</text>
<text x="41.4" y="42.1">SDA</text>
<text x="41.4" y="45.6">SCL</text>
<text x="53.7" y="44">2</text>
<text x="53.7" y="47.5">3</text>
<text x="76.5" y="47.5">20</text>
<text x="76.5" y="44">21</text>
<text x="85.5" y="42.1">DATA</text>
<text x="85.5" y="45.6">LATCH</text>
<text x="178" y="42.6">2</text>
<text x="178" y="46.1">3</text>
<text x="182.5" y="44">A1/NC</text>
<text x="182.5" y="47.5">A2</text>
<text x="196.1" y="47.5">SCL</text>
<text x="197.2" y="44">WP</text>
<text x="204.7" y="46.1">6</text>
<text x="204.7" y="42.6">7</text>
<text x="210.7" y="45.6">SCL</text>
<text x="265.4" y="47.3">LED3</text>
<text x="265.4" y="43.8">LED4</text>
<text x="276.6" y="44.3">5</text>
<text x="276.6" y="47.9">6</text>
<text x="280.1" y="42.6">QE</text>
<text x="280.1" y="46.1">QF</text>
<text x="297.3" y="46.1">RCLK</text>
<text x="298.6" y="42.6">OE#</text>
<text x="307.2" y="47.9">11 CLOCK</text>
<text x="307.2" y="44.3">12 LATCH</text>
<text x="390.6" y="43.8">LED3</text>
<text x="53.7" y="51">4</text>
<text x="76.5" y="51">19</text>
<text x="85.5" y="49.1">CLOCK</text>
<text x="85.5" y="52.6">SW1</text>
<text x="178" y="49.6">4</text>
<text x="182.5" y="51">GND</text>
<text x="195.5" y="51">SDA</text>
<text x="204.7" y="49.6">5</text>
<text x="210.7" y="49.1">SDA</text>
<text x="265.4" y="50.9">LED2</text>
<text x="276.6" y="51.4">7</text>
<text x="280.1" y="49.6">QG</text>
<text x="280.1" y="53.2">QH</text>
<text x="292.6" y="53.2">SRCLR#</text>
<text x="295.2" y="49.6">SRCLK</text>
<text x="307.2" y="51.4">10</text>
<text x="53.7" y="54.6">5</text>
<text x="53.7" y="58.1">6</text>
<text x="76.5" y="58.1">15</text>
<text x="76.5" y="54.6">18</text>
<text x="85.5" y="56.2">DT1</text>
<text x="85.5" y="59.7">CLK1</text>
<text x="300" y="56.7">QH'</text>
<text x="307.2" y="54.9">9</text>
<text x="390.6" y="54.4">LED4</text>
<text x="41.4" y="63.2">KEY_TX</text>
<text x="53.7" y="61.6">7</text>
<text x="53.7" y="65.2">8</text>
<text x="76.5" y="65.2">16</text>
<text x="76.5" y="61.6">14</text>
<text x="85.5" y="63.2">SW2</text>
<text x="390.6" y="65">LED5</text>
<text x="41.4" y="66.7">CLK2</text>
<text x="53.7" y="68.7">9</text>
<text x="76.5" y="68.7">10</text>
<text x="85.5" y="66.7">DT2</text>
<text x="390.6" y="75.6">LED6</text>
<text x="390.6" y="86.2">LED7</text>
<text x="390.6" y="96.7">LED8</text>
<text x="171.9" y="112.6">R0</text>
<text x="181.5" y="113.1">1</text>
<text x="204.7" y="113.1">14 R1</text>
<text x="171.9" y="119.7">C3</text>
<text x="171.9" y="116.1">C4</text>
<text x="181.5" y="116.7">2</text>
<text x="186" y="114.5">R0</text>
<text x="186" y="118.1">C4</text>
<text x="198" y="118.1">R2</text>
<text x="198" y="114.5">R1</text>
<text x="204.7" y="116.7">13 R2</text>
<text x="263.6" y="116.1">C0</text>
<text x="300.7" y="116.1">C1</text>
<text x="336" y="116.1">C2</text>
<text x="369.5" y="116.1">C3</text>
<text x="401.2" y="116.1">C4</text>
<text x="171.9" y="123.2">C2</text>
<text x="181.5" y="120.2">3</text>
<text x="181.5" y="123.7">4</text>
<text x="186" y="121.6">C3</text>
<text x="186" y="125.1">C2</text>
<text x="195" y="121.6">GND</text>
<text x="198" y="125.1">R3</text>
<text x="204.7" y="123.7">11 R3</text>
<text x="204.7" y="120.2">12</text>
<text x="171.9" y="130.2">C1</text>
<text x="181.5" y="127.2">5</text>
<text x="181.5" y="130.8">6</text>
<text x="186" y="128.7">VCC</text>
<text x="198" y="128.7">R4</text>
<text x="204.7" y="130.8">9</text>
<text x="204.7" y="127.2">10 R4</text>
<text x="171.9" y="133.8">C0</text>
<text x="181.5" y="134.3">7</text>
<text x="186" y="132.2">C1</text>
<text x="186" y="135.7">C0</text>
<text x="198" y="132.2">R5</text>
<text x="198.1" y="135.7">TX</text>
<text x="204.7" y="134.3">8</text>
<text x="210.7" y="133.8">KEY_TX</text>
<text x="54.4" y="144.7" transform="rotate(-90 54.4 144.7)">SCL</text>
<text x="57.9" y="145.2" transform="rotate(-90 57.9 145.2)">SDA</text>
<text x="219.5" y="147.9">R0</text>
<text x="219.5" y="170.8">R1</text>
<text x="219.5" y="200.8">R2</text>
<text x="38" y="223.9" transform="rotate(-90 38 223.9)">SW1</text>
<text x="85.7" y="227.4" transform="rotate(-90 85.7 227.4)">SW2</text>
<text x="219.5" y="225.5">R3</text>
<text x="38.6" y="237" transform="rotate(-90 38.6 237)">D</text>
<text x="45.6" y="237" transform="rotate(-90 45.6 237)">E</text>
<text x="86.2" y="237" transform="rotate(-90 86.2 237)">D</text>
<text x="93.2" y="237" transform="rotate(-90 93.2 237)">E</text>
<text x="33.7" y="243.7">7</text>
<text x="49.1" y="243.7">6</text>
<text x="81.3" y="243.7">7</text>
<text x="96.8" y="243.7">6</text>
<text x="219.5" y="250.2">R4</text>
<text x="38.6" y="253.2" transform="rotate(-90 38.6 253.2)">A</text>
<text x="42.1" y="253.3" transform="rotate(-90 42.1 253.3)">C</text>
<text x="45.6" y="253.2" transform="rotate(-90 45.6 253.2)">B</text>
<text x="86.2" y="253.2" transform="rotate(-90 86.2 253.2)">A</text>
<text x="89.7" y="253.3" transform="rotate(-90 89.7 253.3)">C</text>
<text x="93.2" y="253.2" transform="rotate(-90 93.2 253.2)">B</text>
<text x="23.7" y="260.8">DT1</text>
<text x="53.7" y="260.8">CLK1</text>
<text x="74.9" y="260.8">DT2</text>
<text x="97.8" y="260.8">CLK2</text>
</g>
<g font-size="3.2" fill="#f00">
<text x="299.1" y="32">VCC</text>
<text x="307.2" y="30.2">16</text>
</g>
<g font-size="3.2">
<text x="276.6" y="54.9">8</text>
<text x="280.1" y="56.7">GND</text>
</g>
<text font-size="1.8" fill="#fff" x="40.7" y="123">Hello World!!!</text>
</svg>
